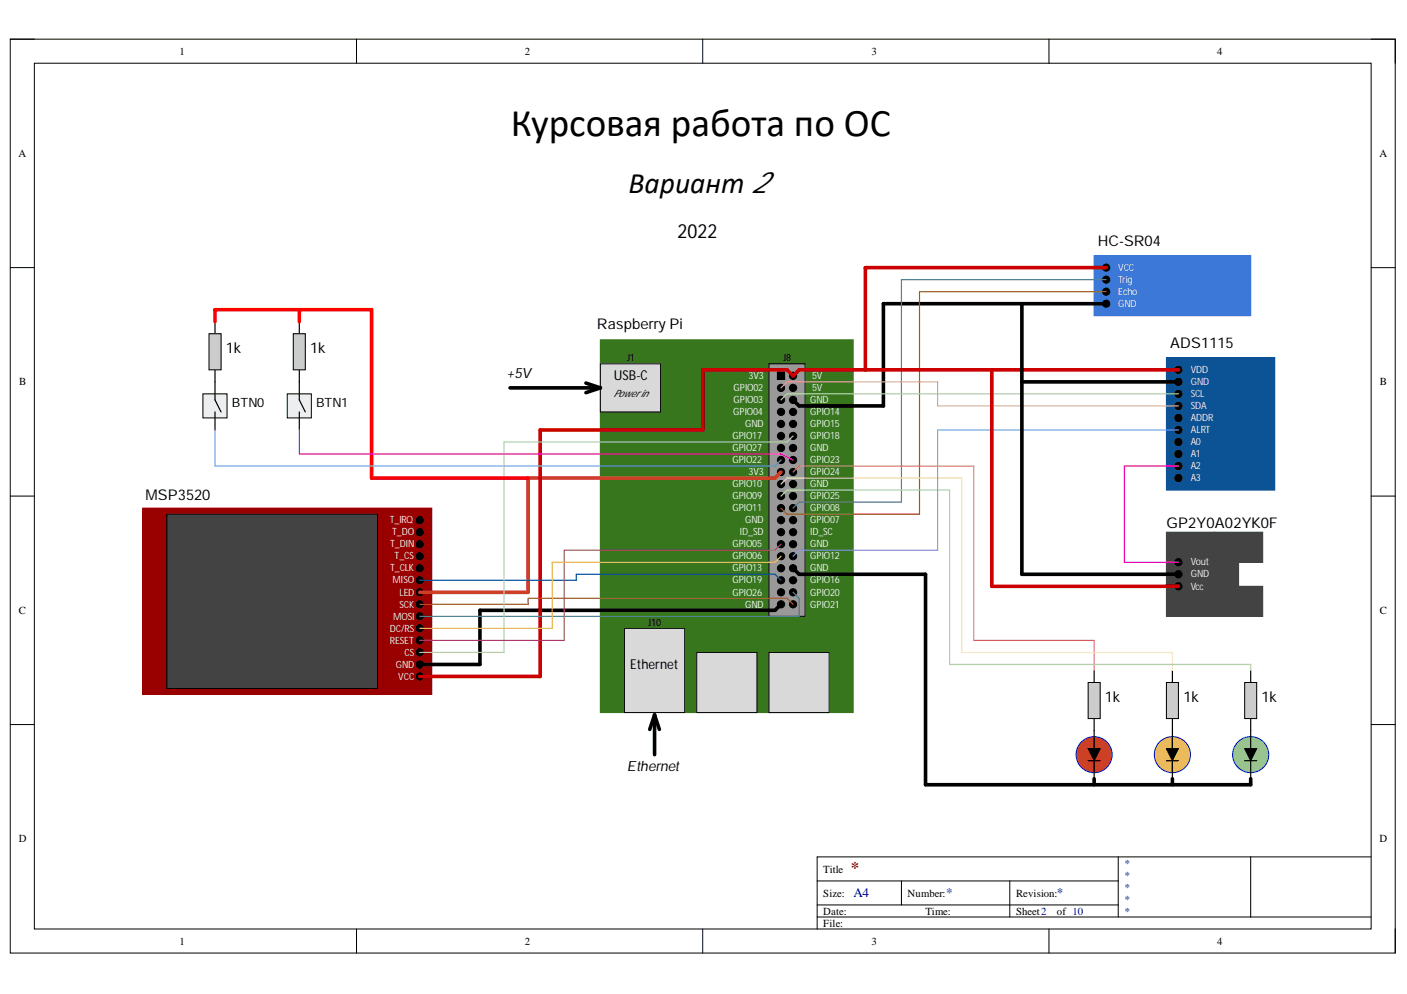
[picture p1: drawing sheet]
<svg xmlns="http://www.w3.org/2000/svg" width="297mm" height="210mm" viewBox="0 0 297 210" stroke-linecap="round" stroke-linejoin="round" font-family="sans-serif">
<path d="M2.2 8.3h292.4v193h-292.4z" fill="none" stroke="#000" stroke-width=".21"/>
<path d="M7.3 13.4h282.2v182.8h-282.2z" fill-rule="evenodd" fill="#fff"/>
<g fill="none" stroke="#000" stroke-width=".21">
<path d="M2.2 8.3h5.1M7.3 13.4h282.2v182.8h-282.2zM75.3 8.3v5M148.4 8.3v5M221.5 8.3v5.1M289.5 8.3h5.1v5.1M2.2 56.5h5.1M289.5 56.5h5.1M2.2 104.8h5.1M289.5 104.8h5.1M2.2 153h5.1M289.5 153h5.1"/>
<path d="M75.3 196.2v5.1M148.4 196.2v5.1M172.5 186h63.6M172.5 193.6h117M172.5 191.1h63.6M190.3 186v5.1M213.2 186v7.6M221.5 196.2v5.1M236.1 180.9v12.7M264 180.9v12.7M289.5 180.9h-117v15.3M294.6 196.2v5.1"/>
</g>
<path d="M126.7 71.7h53.4v78.8h-53.4z" fill-rule="evenodd" fill="#38761d"/>
<path d="M126.7 71.7h53.4v78.8h-53.4z" fill="none" stroke="#38761d" stroke-width=".21"/>
<path d="M162.3 76.8h7.7v53.4h-7.7z" fill-rule="evenodd" fill="#999"/>
<g fill="none" stroke="#000" stroke-width=".21">
<path d="M162.3 76.8h7.7v53.4h-7.7zM164.1 78.6h1.5v1.5h-1.5z"/>
<circle cx="167.4" cy="79.4" r=".76"/>
<circle cx="164.9" cy="84.4" r=".76"/>
<circle cx="164.9" cy="89.5" r=".76"/>
<circle cx="164.9" cy="87" r=".76"/>
<circle cx="164.9" cy="81.9" r=".76"/>
<circle cx="164.9" cy="99.7" r=".76"/>
<circle cx="164.9" cy="97.1" r=".76"/>
<circle cx="164.9" cy="94.6" r=".76"/>
<circle cx="164.9" cy="92.1" r=".76"/>
<circle cx="167.4" cy="84.4" r=".76"/>
<circle cx="167.4" cy="89.5" r=".76"/>
<circle cx="167.4" cy="87" r=".76"/>
<circle cx="167.4" cy="81.9" r=".76"/>
<circle cx="167.4" cy="99.7" r=".76"/>
<circle cx="167.4" cy="97.1" r=".76"/>
<circle cx="167.4" cy="94.6" r=".76"/>
<circle cx="167.4" cy="92.1" r=".76"/>
<circle cx="164.9" cy="117.5" r=".76"/>
<circle cx="164.9" cy="120" r=".76"/>
<circle cx="164.9" cy="112.4" r=".76"/>
<circle cx="164.9" cy="109.8" r=".76"/>
<circle cx="164.9" cy="114.9" r=".76"/>
<circle cx="164.9" cy="104.8" r=".76"/>
<circle cx="164.9" cy="107.3" r=".76"/>
<circle cx="164.9" cy="102.2" r=".76"/>
<circle cx="167.4" cy="117.5" r=".76"/>
<circle cx="167.4" cy="120" r=".76"/>
<circle cx="167.4" cy="112.4" r=".76"/>
<circle cx="167.4" cy="109.8" r=".76"/>
<circle cx="167.4" cy="114.9" r=".76"/>
<circle cx="167.4" cy="104.8" r=".76"/>
<circle cx="167.4" cy="107.3" r=".76"/>
<circle cx="167.4" cy="102.2" r=".76"/>
<circle cx="164.9" cy="122.5" r=".76"/>
<circle cx="164.9" cy="127.6" r=".76"/>
<circle cx="164.9" cy="125.1" r=".76"/>
<circle cx="167.4" cy="122.5" r=".76"/>
<circle cx="167.4" cy="127.6" r=".76"/>
<circle cx="167.4" cy="125.1" r=".76"/>
</g>
<g fill="#000">
<circle cx="167.4" cy="79.4" r=".76"/>
<circle cx="164.9" cy="84.4" r=".76"/>
<circle cx="164.9" cy="89.5" r=".76"/>
<circle cx="164.9" cy="87" r=".76"/>
<circle cx="164.9" cy="81.9" r=".76"/>
<circle cx="164.9" cy="99.7" r=".76"/>
<circle cx="164.9" cy="97.1" r=".76"/>
<circle cx="164.9" cy="94.6" r=".76"/>
<circle cx="164.9" cy="92.1" r=".76"/>
<circle cx="167.4" cy="84.4" r=".76"/>
<circle cx="167.4" cy="89.5" r=".76"/>
<circle cx="167.4" cy="87" r=".76"/>
<circle cx="167.4" cy="81.9" r=".76"/>
<circle cx="167.4" cy="99.7" r=".76"/>
<circle cx="167.4" cy="97.1" r=".76"/>
<circle cx="167.4" cy="94.6" r=".76"/>
<circle cx="167.4" cy="92.1" r=".76"/>
<circle cx="164.9" cy="117.5" r=".76"/>
<circle cx="164.9" cy="120" r=".76"/>
<circle cx="164.9" cy="112.4" r=".76"/>
<circle cx="164.9" cy="109.8" r=".76"/>
<circle cx="164.9" cy="114.9" r=".76"/>
<circle cx="164.9" cy="104.8" r=".76"/>
<circle cx="164.9" cy="107.3" r=".76"/>
<circle cx="164.9" cy="102.2" r=".76"/>
<circle cx="167.4" cy="117.5" r=".76"/>
<circle cx="167.4" cy="120" r=".76"/>
<circle cx="167.4" cy="112.4" r=".76"/>
<circle cx="167.4" cy="109.8" r=".76"/>
<circle cx="167.4" cy="114.9" r=".76"/>
<circle cx="167.4" cy="104.8" r=".76"/>
<circle cx="167.4" cy="107.3" r=".76"/>
<circle cx="167.4" cy="102.2" r=".76"/>
<circle cx="164.9" cy="122.5" r=".76"/>
<circle cx="164.9" cy="127.6" r=".76"/>
<circle cx="164.9" cy="125.1" r=".76"/>
<circle cx="167.4" cy="122.5" r=".76"/>
<circle cx="167.4" cy="127.6" r=".76"/>
<circle cx="167.4" cy="125.1" r=".76"/>
</g>
<path d="M164.1 78.6h1.5v1.5h-1.5z" fill-rule="evenodd" fill="#000"/>
<path d="M126.7 76.8h12.8v10.2h-12.8z" fill-rule="evenodd" fill="#d9d9d9"/>
<path d="M126.7 76.8h12.8v10.2h-12.8z" fill="none" stroke="#000" stroke-width=".21"/>
<path d="M131.8 132.7h12.7v17.8h-12.7z" fill-rule="evenodd" fill="#d9d9d9"/>
<path d="M131.8 132.7h12.7v17.8h-12.7z" fill="none" stroke="#000" stroke-width=".21"/>
<path d="M147.1 137.8h12.7v12.7h-12.7z" fill-rule="evenodd" fill="#d9d9d9"/>
<path d="M147.1 137.8h12.7v12.7h-12.7z" fill="none" stroke="#000" stroke-width=".21"/>
<path d="M162.3 137.8h12.8v12.7h-12.8z" fill-rule="evenodd" fill="#d9d9d9"/>
<path d="M162.3 137.8h12.8v12.7h-12.8z" fill="none" stroke="#000" stroke-width=".21"/>
<path d="M107.7 81.9h19M123.7 80.9l3 1M126.7 81.9l-3 1M138.2 151v8.4M138.2 151l-1 3M138.2 151l1 3" fill="none" stroke="#000" stroke-width=".76"/>
<path d="M231 54h33v12.7h-33z" fill-rule="evenodd" fill="#3c78d8"/>
<path d="M231 54h33v12.7h-33z" fill="none" stroke="#3c78d8" stroke-width=".21"/>
<g fill="#000">
<circle cx="233.5" cy="59.1" r=".76"/>
<circle cx="233.5" cy="56.5" r=".76"/>
<circle cx="233.5" cy="64.1" r=".76"/>
<circle cx="233.5" cy="61.6" r=".76"/>
</g>
<g fill="none" stroke="#000" stroke-width=".21">
<circle cx="233.5" cy="59.1" r=".76"/>
<circle cx="233.5" cy="56.5" r=".76"/>
<circle cx="233.5" cy="64.1" r=".76"/>
<circle cx="233.5" cy="61.6" r=".76"/>
</g>
<path d="M30.1 107.3h61.1v39.4h-61.1z" fill-rule="evenodd" fill="#900"/>
<path d="M30.1 107.3h61.1v39.4h-61.1z" fill="none" stroke="#900" stroke-width=".21"/>
<path d="M35.2 108.6h44.5v36.8h-44.5z" fill-rule="evenodd" fill="#434343"/>
<g fill="none" stroke="#000" stroke-width=".21">
<path d="M35.2 108.6h44.5v36.8h-44.5z"/>
<circle cx="88.6" cy="117.5" r=".76"/>
<circle cx="88.6" cy="120" r=".76"/>
<circle cx="88.6" cy="112.4" r=".76"/>
<circle cx="88.6" cy="109.8" r=".76"/>
<circle cx="88.6" cy="114.9" r=".76"/>
<circle cx="88.6" cy="132.7" r=".76"/>
<circle cx="88.6" cy="122.5" r=".76"/>
<circle cx="88.6" cy="127.6" r=".76"/>
<circle cx="88.6" cy="125.1" r=".76"/>
<circle cx="88.6" cy="130.2" r=".76"/>
<circle cx="88.6" cy="135.2" r=".76"/>
<circle cx="88.6" cy="137.8" r=".76"/>
<circle cx="88.6" cy="140.3" r=".76"/>
<circle cx="88.6" cy="142.9" r=".76"/>
</g>
<g fill="#000">
<circle cx="88.6" cy="117.5" r=".76"/>
<circle cx="88.6" cy="120" r=".76"/>
<circle cx="88.6" cy="112.4" r=".76"/>
<circle cx="88.6" cy="109.8" r=".76"/>
<circle cx="88.6" cy="114.9" r=".76"/>
<circle cx="88.6" cy="132.7" r=".76"/>
<circle cx="88.6" cy="122.5" r=".76"/>
<circle cx="88.6" cy="127.6" r=".76"/>
<circle cx="88.6" cy="125.1" r=".76"/>
<circle cx="88.6" cy="130.2" r=".76"/>
<circle cx="88.6" cy="135.2" r=".76"/>
<circle cx="88.6" cy="137.8" r=".76"/>
<circle cx="88.6" cy="140.3" r=".76"/>
<circle cx="88.6" cy="142.9" r=".76"/>
</g>
<path d="M233.5 64.1h-47v21.6h-17.8l-1.3-1.3M164.9 127.6l-1.3 1.3h-62.3v11.4h-12.7" fill="none" stroke="#000" stroke-width=".76"/>
<path d="M233.5 56.5h-50.8v21.6h-14l-1.3 1.3-1.2-1.3h-17.8v12.7h-34.4v52.1h-25.4" fill="none" stroke="#c00" stroke-width=".76"/>
<path d="M233.5 59.1h-43.2v46.9h-21.6l-1.3 1.3M167.4 125.1l1.3 1.2v3.9h-80.1" fill="none" stroke="#45818e" stroke-width=".25"/>
<path d="M233.5 61.6h-39.4v47h-27.9l-1.3-1.3M88.6 127.6h22.9v-1.3h54.7l1.2 1.3" fill="none" stroke="#b45f06" stroke-width=".25"/>
<path d="M164.9 99.7l-1.3 1.3h-52.1v24.1h-22.9" fill="none" stroke="#cc4125" stroke-width=".76"/>
<path d="M88.6 122.5h33.1v-1.2h41.9l1.3 1.2" fill="none" stroke="#0b5394" stroke-width=".25"/>
<path d="M167.4 92.1l-1.2 1.2h-59.8v44.5h-17.8" fill="none" stroke="#b6d7a8" stroke-width=".25"/>
<path d="M164.9 114.9l-1.3 1.3h-44.5v19h-30.5" fill="none" stroke="#a64d79" stroke-width=".25"/>
<path d="M164.9 117.5l-1.3 1.2h-47v14h-28" fill="none" stroke="#f1c232" stroke-width=".25"/>
<path d="M231 141.6v2.5M231 151.7v2.6" fill="none" stroke="#000" stroke-width=".25"/>
<path d="M229.7 144.1h2.6v7.6h-2.6z" fill-rule="evenodd" fill="#ccc"/>
<path d="M229.7 144.1h2.6v7.6h-2.6z" fill="none" stroke="#000" stroke-width=".21"/>
<path d="M247.5 141.6v2.5M247.5 151.7v2.6" fill="none" stroke="#000" stroke-width=".25"/>
<path d="M246.2 144.1h2.6v7.6h-2.6z" fill-rule="evenodd" fill="#ccc"/>
<path d="M246.2 144.1h2.6v7.6h-2.6z" fill="none" stroke="#000" stroke-width=".21"/>
<path d="M264 141.6v2.5M264 151.7v2.6" fill="none" stroke="#000" stroke-width=".25"/>
<path d="M262.8 144.1h2.5v7.6h-2.5z" fill-rule="evenodd" fill="#ccc"/>
<path d="M262.8 144.1h2.5v7.6h-2.5z" fill="none" stroke="#000" stroke-width=".21"/>
<circle cx="231" cy="159.4" r="3.8" fill="#cc4125"/>
<circle cx="231" cy="159.4" r="3.8" fill="none" stroke="#00f" stroke-width=".21"/>
<path d="M229.7 158.1h2.6l-1.3 2.5z" fill="#000"/>
<path d="M229.7 158.1h2.6l-1.3 2.5z" fill="none" stroke="#000" stroke-width=".21"/>
<path d="M231 154.3v3.8M229.7 160.6h2.6M231 160.6v3.8" fill="none" stroke="#000" stroke-width=".25"/>
<circle cx="247.5" cy="159.4" r="3.8" fill="#f1c232"/>
<circle cx="247.5" cy="159.4" r="3.8" fill="none" stroke="#00f" stroke-width=".21"/>
<path d="M246.2 158.1h2.6l-1.3 2.5z" fill="#000"/>
<path d="M246.2 158.1h2.6l-1.3 2.5z" fill="none" stroke="#000" stroke-width=".21"/>
<path d="M247.5 154.3v3.8M246.2 160.6h2.6M247.5 160.6v3.8" fill="none" stroke="#000" stroke-width=".25"/>
<circle cx="264" cy="159.4" r="3.8" fill="#93c47d"/>
<circle cx="264" cy="159.4" r="3.8" fill="none" stroke="#00f" stroke-width=".21"/>
<path d="M262.8 158.1h2.5l-1.3 2.5z" fill="#000"/>
<path d="M262.8 158.1h2.5l-1.3 2.5z" fill="none" stroke="#000" stroke-width=".21"/>
<path d="M264 154.3v3.8M262.8 160.6h2.5M264 160.6v3.8" fill="none" stroke="#000" stroke-width=".25"/>
<path d="M167.4 99.7l1.3-1.3h36.9v36.8h25.4v6.4" fill="none" stroke="#dd7e6b" stroke-width=".25"/>
<path d="M164.9 102.2l1.3-1.2h36.8v36.8h44.5v3.8" fill="none" stroke="#ffe599" stroke-width=".25"/>
<path d="M164.9 104.8l1.3-1.3h34.3v36.8h63.5v1.3" fill="none" stroke="#b6d7a8" stroke-width=".25"/>
<path d="M167.4 120l1.3 1.3h26.7v44.4h68.6v-1.3M231 164.4v1.3M247.5 164.4v1.3" fill="none" stroke="#000" stroke-width=".76"/>
<path d="M42.8 83.2h5.1v5.1h-5.1z" fill-rule="evenodd" fill="#efefef"/>
<path d="M42.8 83.2h5.1v5.1h-5.1z" fill="none" stroke="#000" stroke-width=".21"/>
<path d="M45.4 67.9v2.6M45.4 78.1v6.3l1.3 2.6M45.4 87v3.8" fill="none" stroke="#000" stroke-width=".25"/>
<path d="M44.1 70.5h2.6v7.6h-2.6z" fill-rule="evenodd" fill="#ccc"/>
<path d="M44.1 70.5h2.6v7.6h-2.6z" fill="none" stroke="#000" stroke-width=".21"/>
<path d="M60.6 83.2h5.1v5.1h-5.1z" fill-rule="evenodd" fill="#efefef"/>
<path d="M60.6 83.2h5.1v5.1h-5.1z" fill="none" stroke="#000" stroke-width=".21"/>
<path d="M63.2 67.9v2.6M63.2 78.1v6.3l1.3 2.6M63.2 87v3.8" fill="none" stroke="#000" stroke-width=".25"/>
<path d="M61.9 70.5h2.6v7.6h-2.6z" fill-rule="evenodd" fill="#ccc"/>
<path d="M61.9 70.5h2.6v7.6h-2.6z" fill="none" stroke="#000" stroke-width=".21"/>
<path d="M45.4 67.9v-2.5h33v35.6h33.1M63.2 65.4v2.5" fill="none" stroke="#f00" stroke-width=".76"/>
<path d="M45.4 90.8v7.6h118.2l1.3-1.3" fill="none" stroke="#6fa8dc" stroke-width=".25"/>
<path d="M63.2 90.8v5.1h101.7l2.5 1.2" fill="none" stroke="#f0f" stroke-width=".25"/>
<path d="M246.2 75.6h22.9v27.9h-22.9z" fill-rule="evenodd" fill="#0b5394"/>
<path d="M246.2 75.6h22.9v27.9h-22.9z" fill="none" stroke="#0b5394" stroke-width=".21"/>
<g fill="#000">
<circle cx="248.8" cy="78.1" r=".76"/>
<circle cx="248.8" cy="93.3" r=".76"/>
<circle cx="248.8" cy="85.7" r=".76"/>
<circle cx="248.8" cy="90.8" r=".76"/>
<circle cx="248.8" cy="95.9" r=".76"/>
<circle cx="248.8" cy="98.4" r=".76"/>
<circle cx="248.8" cy="80.6" r=".76"/>
<circle cx="248.8" cy="88.3" r=".76"/>
<circle cx="248.8" cy="83.2" r=".76"/>
<circle cx="248.8" cy="101" r=".76"/>
</g>
<g fill="none" stroke="#000" stroke-width=".21">
<circle cx="248.8" cy="78.1" r=".76"/>
<circle cx="248.8" cy="93.3" r=".76"/>
<circle cx="248.8" cy="85.7" r=".76"/>
<circle cx="248.8" cy="90.8" r=".76"/>
<circle cx="248.8" cy="95.9" r=".76"/>
<circle cx="248.8" cy="98.4" r=".76"/>
<circle cx="248.8" cy="80.6" r=".76"/>
<circle cx="248.8" cy="88.3" r=".76"/>
<circle cx="248.8" cy="83.2" r=".76"/>
<circle cx="248.8" cy="101" r=".76"/>
</g>
<path d="M182.7 78.1h66.1" fill="none" stroke="#c00" stroke-width=".76"/>
<path d="M215.7 64.1v16.5h33.1" fill="none" stroke="#000" stroke-width=".76"/>
<path d="M248.8 83.2h-82.6l-1.3 1.2" fill="none" stroke="#b6d7a8" stroke-width=".25"/>
<path d="M164.9 81.9l1.3-1.3h31.7v5.1h50.9" fill="none" stroke="#ea9999" stroke-width=".25"/>
<path d="M248.8 90.8h-50.9v25.4h-29.2M168.7 116.2l-1.3 1.3" fill="none" stroke="#6d9eeb" stroke-width=".25"/>
<path d="M246.2 112.4h10.2v17.8h-10.2z" fill-rule="evenodd" fill="#434343"/>
<path d="M246.2 112.4h10.2v17.8h-10.2z" fill="none" stroke="#434343" stroke-width=".21"/>
<path d="M256.4 112.4h10.2v6.3h-10.2z" fill-rule="evenodd" fill="#434343"/>
<path d="M256.4 112.4h10.2v6.3h-10.2z" fill="none" stroke="#434343" stroke-width=".21"/>
<path d="M256.4 123.8h10.2v6.4h-10.2z" fill-rule="evenodd" fill="#434343"/>
<path d="M256.4 123.8h10.2v6.4h-10.2z" fill="none" stroke="#434343" stroke-width=".21"/>
<path d="M256.4 118.7h5.1v5.1h-5.1z" fill-rule="evenodd" fill="#434343"/>
<path d="M256.4 118.7h5.1v5.1h-5.1z" fill="none" stroke="#434343" stroke-width=".21"/>
<g fill="#000">
<circle cx="248.8" cy="118.7" r=".76"/>
<circle cx="248.8" cy="123.8" r=".76"/>
<circle cx="248.8" cy="121.3" r=".76"/>
</g>
<g fill="none" stroke="#000" stroke-width=".21">
<circle cx="248.8" cy="118.7" r=".76"/>
<circle cx="248.8" cy="123.8" r=".76"/>
<circle cx="248.8" cy="121.3" r=".76"/>
</g>
<path d="M209.4 78.1v45.7h39.4" fill="none" stroke="#c00" stroke-width=".76"/>
<path d="M215.7 80.6v40.7h33.1" fill="none" stroke="#000" stroke-width=".76"/>
<path d="M248.8 98.4h-11.5v20.3h11.5" fill="none" stroke="#f0f" stroke-width=".25"/>
<text font-size="8.3" x="107.8" y="28.8">Курсовая работа по ОС</text>
<text font-size="6.3" x="132.7" y="40.8">Вариант 2</text>
<text font-size="4.1" x="143" y="50.3">2022</text>
<text font-size="3.5" fill="#800000" x="179.6" y="184.3">*</text>
<g font-size="3.1">
<text x="231.8" y="52">HC-SR04</text>
<text x="126" y="69.5">Raspberry Pi</text>
<text x="47.7" y="74.6">1k</text>
<text x="65.5" y="74.6">1k</text>
<text x="247.1" y="73.6">ADS1115</text>
<text x="30.7" y="105.6">MSP3520</text>
<text x="246.3" y="111.4">GP2Y0A02YK0F</text>
<text x="233.3" y="148.3">1k</text>
<text x="249.9" y="148.3">1k</text>
<text x="266.3" y="148.3">1k</text>
</g>
<g font-size="3">
<text x="106.9" y="79.8">+5V</text>
<text x="132.4" y="162.9">Ethernet</text>
</g>
<g font-size="2.9">
<text x="129.6" y="80.3">USB-C</text>
<text x="133" y="141.3">Ethernet</text>
</g>
<g font-size="2.8" fill="#000080">
<text x="180.2" y="189.5">A4</text>
<text x="199.8" y="189.5">*</text>
<text x="223.1" y="189.5">*</text>
</g>
<g font-size="2.7">
<text x="49" y="85.9">BTN0</text>
<text x="66.7" y="85.9">BTN1</text>
</g>
<g font-size="2.3">
<text x="37.9" y="11.6">1</text>
<text x="110.8" y="11.6">2</text>
<text x="184" y="11.6">3</text>
<text x="257" y="11.6">4</text>
<text x="3.9" y="33.1">A</text>
<text x="291.2" y="33.1">A</text>
<text x="4.1" y="81.4">B</text>
<text x="291.3" y="81.4">B</text>
<text x="4" y="129.6">C</text>
<text x="291.3" y="129.6">C</text>
<text x="4" y="177.8">D</text>
<text x="291.2" y="177.8">D</text>
<text x="173.8" y="184.3">Title</text>
<text x="173.8" y="189.3">Size:</text>
<text x="191.6" y="189.3">Number:</text>
<text x="214.5" y="189.3">Revision:</text>
<text x="173.8" y="193.1">Date:</text>
<text x="173.8" y="195.7">File:</text>
<text x="195.4" y="193.1">Time:</text>
<text x="214.5" y="193.1">Sheet2</text>
<text x="223.1" y="193.1">of 10</text>
<text x="37.9" y="199.5">1</text>
<text x="110.8" y="199.5">2</text>
<text x="184" y="199.5">3</text>
<text x="257" y="199.5">4</text>
</g>
<g font-size="2.3" fill="#000080">
<text x="237.3" y="183">*</text>
<text x="237.3" y="185.5">*</text>
<text x="237.3" y="188.1">*</text>
<text x="237.3" y="190.6">*</text>
<text x="237.3" y="193.1">*</text>
</g>
<g font-size="2.1" fill="#efefef">
<text x="236.1" y="57.2">VCC</text>
<text x="236.1" y="59.7">Trig</text>
<text x="236.1" y="62.3">Echo</text>
<text x="236.1" y="64.8">GND</text>
<text x="154.9" y="82.6">GPIO02</text>
<text x="158" y="80">3V3</text>
<text x="171.4" y="80">5V</text>
<text x="171.4" y="82.6">5V</text>
<text x="251.4" y="78.7">VDD</text>
<text x="251.4" y="81.4">GND</text>
<text x="251.4" y="83.9">SCL</text>
<text x="154.8" y="87.7">GPIO04</text>
<text x="154.9" y="85.2">GPIO03</text>
<text x="171" y="85.2">GND</text>
<text x="171" y="87.7">GPIO14</text>
<text x="251.4" y="86.4">SDA</text>
<text x="251.4" y="89">ADDR</text>
<text x="154.6" y="92.8">GPIO17</text>
<text x="154.6" y="95.3">GPIO27</text>
<text x="157.3" y="90.2">GND</text>
<text x="171" y="90.2">GPIO15</text>
<text x="171" y="92.8">GPIO18</text>
<text x="171" y="95.3">GND</text>
<text x="251.4" y="91.5">ALRT</text>
<text x="251.4" y="94">A0</text>
<text x="154.6" y="97.8">GPIO22</text>
<text x="158" y="100.4">3V3</text>
<text x="171" y="97.8">GPIO23</text>
<text x="171" y="100.4">GPIO24</text>
<text x="251.4" y="96.6">A1</text>
<text x="251.4" y="99.1">A2</text>
<text x="251.4" y="101.6">A3</text>
<text x="154.6" y="105.4">GPIO09</text>
<text x="154.6" y="102.9">GPIO10</text>
<text x="154.6" y="108">GPIO11</text>
<text x="171" y="102.9">GND</text>
<text x="171" y="105.4">GPIO25</text>
<text x="171" y="108">GPIO08</text>
<text x="82.3" y="110.5">T_IRQ</text>
<text x="82.8" y="113">T_DO</text>
<text x="156.2" y="113">ID_SD</text>
<text x="157.3" y="110.5">GND</text>
<text x="171" y="110.5">GPIO07</text>
<text x="171" y="113">ID_SC</text>
<text x="82.4" y="115.6">T_DIN</text>
<text x="83.3" y="118.1">T_CS</text>
<text x="154.6" y="115.6">GPIO05</text>
<text x="154.6" y="118.1">GPIO06</text>
<text x="171" y="115.6">GND</text>
<text x="171" y="118.1">GPIO12</text>
<text x="251.4" y="119.4">Vout</text>
<text x="82.4" y="120.6">T_CLK</text>
<text x="82.9" y="123.2">MISO</text>
<text x="84.3" y="125.8">LED</text>
<text x="154.6" y="120.6">GPIO13</text>
<text x="154.6" y="123.2">GPIO19</text>
<text x="154.6" y="125.8">GPIO26</text>
<text x="171" y="120.6">GND</text>
<text x="171" y="123.2">GPIO16</text>
<text x="171" y="125.8">GPIO20</text>
<text x="251.4" y="121.9">GND</text>
<text x="251.4" y="124.5">Vcc</text>
<text x="83" y="130.9">MOSI</text>
<text x="84.3" y="128.3">SCK</text>
<text x="157.3" y="128.3">GND</text>
<text x="171" y="128.3">GPIO21</text>
<text x="82.3" y="135.9">RESET</text>
<text x="82.3" y="133.4">DC/RS</text>
<text x="83.6" y="141">GND</text>
<text x="84.1" y="143.5">VCC</text>
<text x="85.4" y="138.5">CS</text>
</g>
<g font-size="2.1">
<text x="132.4" y="76.2">J1</text>
<text x="165.4" y="76.2">J8</text>
<text x="129.5" y="83.9">Powerin</text>
<text x="136.9" y="132.1">J10</text>
</g>
</svg>
